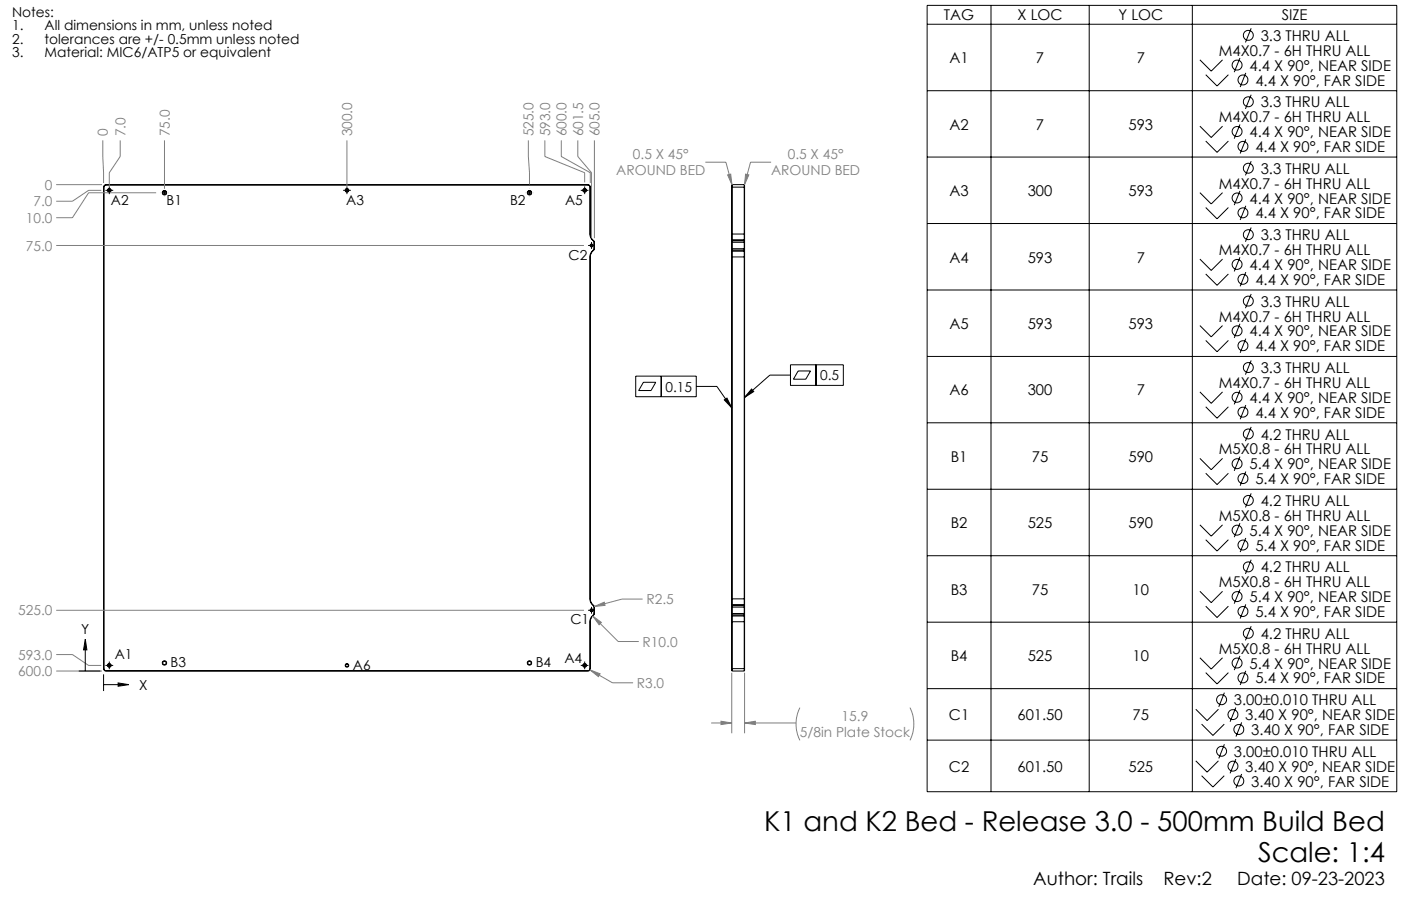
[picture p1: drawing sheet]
<svg xmlns="http://www.w3.org/2000/svg" width="432mm" height="279mm" viewBox="0 0 432 279" stroke-linecap="round" stroke-linejoin="round" font-family="sans-serif">
<g fill="none" stroke="#000" stroke-width=".31">
<path d="M285.8 1.7h144.7v242.5h-144.7zM285.8 7.5h144.7M305.4 1.7v242.5M335.7 1.7v242.5M367.5 1.7v242.5M369.8 18.5l3.5 3.4 3.5-3.4M382.2 17.9l-1.8 4.4M385.6 8.7l-1.7 4.4M285.8 28h144.7M369.8 38.9l3.5 3.5 3.5-3.5M371.6 23l3.5 3.5 3.5-3.5M382.2 38.4l-1.8 4.4"/>
<path d="M384 22.5l-1.8 4.3M385.6 29.2l-1.7 4.4M31.9 57.7h.2M31.9 57.7v148.5M32.1 57.7v148.5M32.5 58.7h2.4M32.7 57.1l-.5 .2-.1 .4M32.7 56.9l-.6 .4-.2 .4M32.7 56.9v.2M32.7 57.1h148.5M32.7 56.9h148.5M33.7 57.5v2.4"/>
<path d="M49.4 59.4h.1M50.1 59.4h1.2M50.7 58.1v.1M50.7 58.8v1.3M52 59.4h.1M105.8 58.7h2.3M106.9 57.5v2.4M161.9 59.4h.1M162.6 59.4h1.2M163.2 58.1v.1M163.2 58.8v1.3M164.5 59.4h.1"/>
<path d="M179 58.7h2.4M180.2 57.5v2.4M181.2 57.1l.4 .2 .2 .4M181.2 56.9l.6 .4 .1 .4M181.2 56.9v.2M181.8 57.7v14.5M181.8 57.7h.1M181.9 57.7v14.5M225.5 57.7h4M225.5 57.7v14.5M225.6 56.9v17M225.6 56.9l-.1 .8"/>
<path d="M225.6 56.9h3.8M229.4 56.9v17M229.4 56.9l.1 .8M229.5 57.7v14.5M285.8 48.4h144.7M369.8 59.4l3.5 3.5 3.5-3.5M371.6 43.5l3.5 3.5 3.5-3.5M382.2 58.9l-1.8 4.4M384 43l-1.8 4.3M385.6 49.7l-1.7 4.4M50.7 60.7h.1M163.2 60.7h.1"/>
<path d="M181.3 75.7h2.1M181.8 72.2l.2 1 .6 .8M181.8 79.2v105.5M181.8 79.2h.1M181.8 72.2h.1M181.9 72.2l.1 .7 .7 1M181.9 79.2v105.5M182.3 74.6v2.2M182.6 77.4l-.6 .8-.2 1M182.6 74l.3 .4M182.6 77.4l.1 .1M182.7 77.5l-.7 1-.1 .7"/>
<path d="M182.7 73.9l-.1 .1M182.7 73.9l.3 .4M182.9 74.4l.2 .3M182.9 77l-.3 .4M182.9 77l.1 .1M183 74.3l.2 .4M183 74.3l-.1 .1M183 77.1l-.3 .4M183.1 76.7l-.2 .3M183.1 74.7v2M183.1 74.7h.1M183.1 76.7h.1"/>
<path d="M183.2 76.7l-.2 .4M183.2 74.7v2M225.5 74.4v.3M225.5 76.7v.3M225.5 72.2v1.8M225.5 77.4v1.8M225.5 79.2h4M225.5 72.2h4M225.5 74.7h4M225.5 76.7h4M225.5 77l.1 .1M225.5 74v.4"/>
<path d="M225.5 74.7v2M225.5 77v.4M225.5 79.2v105.5M225.5 77.4l.1 .1M225.6 74.3v2.8M225.6 77.5v108.9M225.6 77.1h3.8M225.6 74.3h3.8M225.6 73.9v.4M225.6 77.1v.4M225.6 74.3l-.1 .1M225.6 73.9h3.8"/>
<path d="M225.6 77.5h3.8M225.6 73.9l-.1 .1M229.4 74.3v2.8M229.4 77.5v108.9M229.4 74.3l.1 .1M229.4 73.9v.4M229.4 77.1v.4M229.4 73.9l.1 .1M229.5 74.4v.3M229.5 76.7v.3M229.5 72.2v1.8M229.5 77.4v1.8"/>
<path d="M229.5 77l-.1 .1M229.5 74v.4M229.5 74.7v2M229.5 77v.4M229.5 79.2v105.5M229.5 77.4l-.1 .1M285.8 68.9h144.7M369.8 79.9l3.5 3.5 3.5-3.5M371.6 64l3.5 3.5 3.5-3.5M382.2 79.3l-1.8 4.4M384 63.5l-1.8 4.3M385.6 70.2l-1.7 4.3"/>
<path d="M285.8 89.4h144.7M371.6 84.5l3.5 3.5 3.5-3.5M382.2 99.8l-1.8 4.4M384 83.9l-1.8 4.4M385.6 90.7l-1.7 4.3M195.9 116h18.7v6.3h-18.7zM198.3 117.9h3.8l-1.4 2.5h-3.9zM203.8 116v6.3M214.6 119.2h6.3l4.6 6.6M231.6 120l.7 .8-2.8 1.8zM243.6 112.5h16.3v6.4h-16.3zM243.6 115.7h-6.3l-7.8 6.9"/>
<path d="M246 114.4h3.8l-1.4 2.5h-3.9zM251.5 112.5v6.4M285.8 109.9h144.7M369.8 100.4l3.5 3.5 3.5-3.5M371.6 105l3.5 3.5 3.5-3.5M384 104.4l-1.8 4.4M385.6 111.2l-1.7 4.3M223.2 123.3l.8-.5 1.5 3zM285.8 130.4h144.7M369.8 120.9l3.5 3.5 3.5-3.5M371.6 125.4l3.5 3.6 3.5-3.6M382.2 120.3l-1.8 4.4"/>
<path d="M384 124.9l-1.8 4.4M385.6 131.7l-1.7 4.3M285.8 150.9h144.7M369.8 141.4l3.5 3.5 3.5-3.5M371.6 145.9l3.5 3.5 3.5-3.5M382.2 140.8l-1.8 4.4M384 145.4l-1.8 4.4M385.6 152.2l-1.7 4.3M285.8 171.4h144.7M369.8 161.9l3.5 3.4 3.5-3.4M371.6 166.4l3.5 3.5 3.5-3.5M382.2 161.3l-1.8 4.4"/>
<path d="M384 165.9l-1.8 4.4M385.6 172.6l-1.7 4.4M26.3 197.1l.5 3.3h-1zM181.3 188.2h2.1M181.8 184.7l.2 1 .6 .8M181.8 191.7v14.5M181.8 184.7h.1M181.8 191.7h.1M181.9 184.7l.1 .7 .7 1M181.9 191.7v14.5M182.3 187.1v2.2M182.6 189.9l-.6 .8-.2 1"/>
<path d="M182.6 189.9l.1 .1M182.6 186.5l.3 .4M182.7 190l-.7 1-.1 .7M182.7 186.4l-.1 .1M182.7 186.4l.3 .4M182.9 186.9l.2 .3M182.9 189.5l-.3 .4M182.9 189.5l.1 .1M183 186.8l.2 .4M183 189.6l-.3 .4M183 186.8l-.1 .1M183.1 189.2l-.2 .3"/>
<path d="M183.1 187.2v2M183.1 189.2h.1M183.1 187.2h.1M183.2 189.2l-.2 .4M183.2 187.2v2M225.5 189.2v.3M225.5 186.9v.3M225.5 189.9v1.8M225.5 184.7v1.8M225.5 184.7h4M225.5 191.7h4M225.5 189.2h4"/>
<path d="M225.5 187.2h4M225.5 189.5l.1 .1M225.5 186.5v.4M225.5 187.2v2M225.5 189.5v.4M225.5 191.7v14.5M225.5 189.9l.1 .1M225.6 186.8v2.8M225.6 190v16.9M225.6 186.8h3.8M225.6 189.6h3.8M225.6 186.4v.4"/>
<path d="M225.6 189.6v.4M225.6 186.8l-.1 .1M225.6 190h3.8M225.6 186.4h3.8M225.6 186.4l-.1 .1M229.4 186.8v2.8M229.4 190v16.9M229.4 186.4v.4M229.4 189.6v.4M229.4 186.8l.1 .1M229.4 186.4l.1 .1M229.5 189.2v.3"/>
<path d="M229.5 186.9v.3M229.5 184.7v1.8M229.5 189.9v1.8M229.5 189.5l-.1 .1M229.5 186.5v.4M229.5 187.2v2M229.5 189.5v.4M229.5 191.7v14.5M229.5 189.9l-.1 .1M285.8 191.9h144.7M369.8 182.4l3.5 3.4 3.5-3.4M371.6 186.9l3.5 3.5 3.5-3.5"/>
<path d="M382.2 181.8l-1.8 4.4M384 186.4l-1.8 4.3M385.6 193.1l-1.7 4.4M24.3 206.9h6.6M26.3 200.4v6.5M31.9 208v5.1M31.9 211.1h4.5M31.9 206.2l.4 .6 .4 .1M31.9 206.2h.2M32.1 206.2l.1 .5 .5 .1M32.5 205.2h2.4M32.7 206.8v.1"/>
<path d="M32.7 206.8h148.5M32.7 206.9h148.5M33.7 204v2.4M36.4 210.6l3.3 .5-3.3 .5zM179 205.2h2.4M180.2 204v2.4M181.2 206.8v.1M181.8 206.2l-.2 .5-.4 .1M181.8 206.2h.1M181.9 206.2l-.1 .4-.6 .3M225.5 206.2l.1 .7M225.5 206.2h4"/>
<path d="M225.6 206.9h3.8M229.5 206.2l-.1 .7M285.8 212.4h144.7M368.5 218.7l3.5 3.5 3.5-3.5M369.8 202.8l3.5 3.5 3.5-3.5M371.6 207.4l3.5 3.5 3.5-3.5M377.4 213.6l-1.8 4.4M380.9 218.2l-1.8 4.4M382.2 202.3l-1.8 4.4M384 206.9l-1.8 4.3M285.8 228.2h144.7M368.5 234.6l3.5 3.5 3.5-3.5"/>
<path d="M370.3 223.3l3.5 3.5 3.5-3.5M370.3 239.2l3.5 3.5 3.5-3.5M377.4 229.5l-1.8 4.4M380.9 234.1l-1.8 4.4M382.7 222.8l-1.8 4.4M382.7 238.7l-1.8 4.4"/>
<circle cx="384.8" cy="10.9" r="1.54"/>
<circle cx="381.3" cy="20.1" r="1.54"/>
<circle cx="383.1" cy="24.7" r="1.54"/>
<circle cx="384.8" cy="31.4" r="1.53"/>
<circle cx="33.7" cy="58.7" r=".54"/>
<circle cx="33.7" cy="58.7" r=".42"/>
<circle cx="50.7" cy="59.5" r=".66"/>
<circle cx="50.7" cy="59.4" r=".53"/>
<circle cx="106.9" cy="58.7" r=".42"/>
<circle cx="106.9" cy="58.7" r=".55"/>
<circle cx="163.2" cy="59.5" r=".66"/>
<circle cx="163.2" cy="59.4" r=".53"/>
<circle cx="180.2" cy="58.7" r=".42"/>
<circle cx="180.2" cy="58.7" r=".54"/>
<circle cx="381.3" cy="40.6" r="1.53"/>
<circle cx="383.1" cy="45.1" r="1.53"/>
<circle cx="384.8" cy="51.9" r="1.53"/>
<circle cx="182.3" cy="75.7" r=".42"/>
<circle cx="182.3" cy="75.7" r=".38"/>
<circle cx="381.3" cy="61" r="1.53"/>
<circle cx="383.1" cy="65.6" r="1.53"/>
<circle cx="384.8" cy="72.4" r="1.53"/>
<circle cx="381.3" cy="81.5" r="1.53"/>
<circle cx="383.1" cy="86.1" r="1.53"/>
<circle cx="384.8" cy="92.9" r="1.53"/>
<circle cx="381.3" cy="102" r="1.53"/>
<circle cx="383.1" cy="106.6" r="1.53"/>
<circle cx="384.8" cy="113.3" r="1.53"/>
<circle cx="381.3" cy="122.5" r="1.53"/>
<circle cx="383.1" cy="127.1" r="1.53"/>
<circle cx="384.8" cy="133.8" r="1.53"/>
<circle cx="381.3" cy="143" r="1.53"/>
<circle cx="383.1" cy="147.6" r="1.53"/>
<circle cx="384.8" cy="154.3" r="1.53"/>
<circle cx="381.3" cy="163.5" r="1.53"/>
<circle cx="383.1" cy="168.1" r="1.53"/>
<circle cx="384.8" cy="174.8" r="1.53"/>
<circle cx="182.3" cy="188.2" r=".42"/>
<circle cx="182.3" cy="188.2" r=".38"/>
<circle cx="381.3" cy="184" r="1.53"/>
<circle cx="383.1" cy="188.6" r="1.53"/>
<circle cx="384.8" cy="195.3" r="1.54"/>
<circle cx="33.7" cy="205.2" r=".54"/>
<circle cx="33.7" cy="205.2" r=".41"/>
<circle cx="50.7" cy="204.5" r=".67"/>
<circle cx="50.7" cy="204.4" r=".53"/>
<circle cx="106.9" cy="205.2" r=".41"/>
<circle cx="106.9" cy="205.2" r=".55"/>
<circle cx="163.2" cy="204.5" r=".67"/>
<circle cx="163.2" cy="204.4" r=".53"/>
<circle cx="180.2" cy="205.2" r=".41"/>
<circle cx="180.2" cy="205.2" r=".54"/>
<circle cx="376.5" cy="215.8" r="1.53"/>
<circle cx="381.3" cy="204.5" r="1.54"/>
<circle cx="383.1" cy="209.1" r="1.54"/>
<circle cx="376.5" cy="231.7" r="1.53"/>
<circle cx="380" cy="220.4" r="1.53"/>
<circle cx="380" cy="236.3" r="1.53"/>
<circle cx="381.8" cy="224.9" r="1.53"/>
<circle cx="381.8" cy="240.9" r="1.53"/>
</g>
<g fill="none" stroke="#808080" stroke-width=".31">
<path d="M17.3 56.9h14.1M31.2 58.7h-3.9l-5 3.4h-5M31.7 43.3l.2 13.1M37 43.3v5l-3.3 5v4.1M48.1 59.4h-20.8l-5 7.7h-5M50.7 43.3v14.9M106.9 43.3v14.1M162.8 43.3l.4 13.6M167.9 43.3v5l12.3 5v2.9M173 43.3v5l8.9 5v3.1M178.1 43.3v5l4.2 5v20.1M183.2 43.3v30.1"/>
<path d="M217.4 50h6.3l1.9 7M224.3 53.9l.9-.2 .4 3.3zM229.8 53.7l1 .2-1.4 3.1zM237.7 50h-6.4l-1.9 7M17.3 75.7h162.7M17.3 188.2h162.7M182.7 190l2.6 1.9-.7 .8zM182.7 190l7.8 7.8h6.4M183.2 187l3-1.3 .3 1zM198 184.7h-6.3l-8.5 2.3M17.3 201.9h5l5 3.3h3.9M17.3 206.9h14.1"/>
<path d="M181.8 206.6l3.2 1.2-.6 .9zM181.8 206.6l7 4h6.3M225.5 207.5v18.6M229.5 207.5v18.6M246.5 218.2a11.5 11.5 0 0 0 0 10.1M280.5 218.2a11.2 11.2 0 0 1 0 10.1M219.2 223h6.3M222.2 222.4l3.3 .6-3.3 .4zM229.5 223l3.3-.6v1zM229.5 223h15.9"/>
</g>
<path d="M33.7 59.2a.5 .5 0 0 1-.4-.7 .5 .5 0 0 1 .8-.1 .5 .5 0 0 1-.3 .8h-.1M107 59.2a.5 .5 0 0 1-.5-.7 .5 .5 0 0 1 .9-.1 .5 .5 0 0 1-.3 .8h-.1M180.2 59.2a.5 .5 0 0 1-.4-.7 .5 .5 0 0 1 .8-.1 .5 .5 0 0 1-.3 .8h-.1M33.7 205.7a.5 .5 0 0 1-.4-.7 .5 .5 0 0 1 .8-.1 .5 .5 0 0 1-.3 .8h-.1M180.2 205.7a.5 .5 0 0 1-.4-.7 .5 .5 0 0 1 .8-.1 .5 .5 0 0 1-.3 .8h-.1" fill="none" stroke="#000" stroke-width=".31" stroke-dasharray="1.3 .6" stroke-linecap="butt"/>
<path d="M50.7 60.1a.63 .63 0 0 1-.6-.9 .63 .63 0 0 1 1.1-.1 .63 .63 0 0 1-.4 .9l-.1 .1M163.2 60.1a.63 .63 0 0 1-.6-.9 .63 .63 0 0 1 1.1-.1 .63 .63 0 0 1-.4 .9l-.1 .1" fill="none" stroke="#000" stroke-width=".31" stroke-dasharray="1.3 .6" stroke-dashoffset=".6" stroke-linecap="butt"/>
<path d="M223.2 123.3l.8-.5 1.5 3zM231.6 120l.7 .8-2.8 1.8z" fill="#000"/>
<path d="M182.7 190l1.9 2.7 .7-.8zM181.8 206.6l2.6 2.1 .6-.9zM183.2 187l3.3-.3-.3-1zM222.2 222.4l3.3 .6-3.3 .4zM229.5 223l3.3-.6v1zM224.3 53.9l.9-.2 .4 3.3zM229.8 53.7l1 .2-1.4 3.1z" fill="#808080"/>
<path d="M36.4 210.6l3.3 .5-3.3 .5zM26.3 197.1l.5 3.3h-1z" fill="#000"/>
<g font-size="8.5">
<text x="235.6" y="256.3">K1 and K2 Bed - Release 3.0 - 500mm Build Bed</text>
<text x="387.8" y="265.8">Scale: 1:4</text>
</g>
<g font-size="5.6">
<text x="318.5" y="273">Author: Trails</text>
<text x="358.6" y="273">Rev:2</text>
<text x="381.3" y="273">Date: 09-23-2023</text>
</g>
<g font-size="4.6">
<text x="290.9" y="6.3">TAG</text>
<text x="313.6" y="6.3">X LOC</text>
<text x="344.7" y="6.3">Y LOC</text>
<text x="395" y="6.3">SIZE</text>
<text x="375.7" y="17.2">M4X0.7 - 6H THRU ALL</text>
<text x="388.6" y="12.6">3.3 THRU ALL</text>
<text x="292.6" y="19.5">A1</text>
<text x="319.3" y="19.5">7</text>
<text x="350.3" y="19.5">7</text>
<text x="385.1" y="21.8">4.4 X 90°, NEAR SIDE</text>
<text x="386.9" y="26.4">4.4 X 90°, FAR SIDE</text>
<text x="388.6" y="33.1">3.3 THRU ALL</text>
<text x="292.6" y="40">A2</text>
<text x="319.3" y="40">7</text>
<text x="347.8" y="40">593</text>
<text x="375.7" y="37.7">M4X0.7 - 6H THRU ALL</text>
<text x="385.1" y="42.3">4.4 X 90°, NEAR SIDE</text>
<text x="386.9" y="46.9">4.4 X 90°, FAR SIDE</text>
<text x="388.6" y="53.6">3.3 THRU ALL</text>
<text x="375.7" y="58.2">M4X0.7 - 6H THRU ALL</text>
<text x="292.6" y="60.5">A3</text>
<text x="316.8" y="60.5">300</text>
<text x="347.8" y="60.5">593</text>
<text x="385.1" y="62.8">4.4 X 90°, NEAR SIDE</text>
<text x="386.9" y="67.4">4.4 X 90°, FAR SIDE</text>
<text x="388.6" y="74.1">3.3 THRU ALL</text>
<text x="292.6" y="81">A4</text>
<text x="316.8" y="81">593</text>
<text x="350.3" y="81">7</text>
<text x="375.7" y="78.7">M4X0.7 - 6H THRU ALL</text>
<text x="385.1" y="83.3">4.4 X 90°, NEAR SIDE</text>
<text x="386.9" y="87.8">4.4 X 90°, FAR SIDE</text>
<text x="388.6" y="94.6">3.3 THRU ALL</text>
<text x="292.6" y="101.5">A5</text>
<text x="316.8" y="101.5">593</text>
<text x="347.8" y="101.5">593</text>
<text x="375.7" y="99.2">M4X0.7 - 6H THRU ALL</text>
<text x="385.1" y="103.7">4.4 X 90°, NEAR SIDE</text>
<text x="386.9" y="108.3">4.4 X 90°, FAR SIDE</text>
<text x="375.7" y="119.6">M4X0.7 - 6H THRU ALL</text>
<text x="388.6" y="115.1">3.3 THRU ALL</text>
<text x="292.6" y="121.9">A6</text>
<text x="316.8" y="121.9">300</text>
<text x="350.3" y="121.9">7</text>
<text x="385.1" y="124.2">4.4 X 90°, NEAR SIDE</text>
<text x="386.9" y="128.8">4.4 X 90°, FAR SIDE</text>
<text x="388.6" y="135.6">4.2 THRU ALL</text>
<text x="293" y="142.4">B1</text>
<text x="318" y="142.4">75</text>
<text x="347.8" y="142.4">590</text>
<text x="375.7" y="140.1">M5X0.8 - 6H THRU ALL</text>
<text x="385.1" y="144.7">5.4 X 90°, NEAR SIDE</text>
<text x="386.9" y="149.3">5.4 X 90°, FAR SIDE</text>
<text x="375.7" y="160.6">M5X0.8 - 6H THRU ALL</text>
<text x="388.6" y="156">4.2 THRU ALL</text>
<text x="293" y="162.9">B2</text>
<text x="316.8" y="162.9">525</text>
<text x="347.8" y="162.9">590</text>
<text x="385.1" y="165.2">5.4 X 90°, NEAR SIDE</text>
<text x="386.9" y="169.8">5.4 X 90°, FAR SIDE</text>
<text x="388.6" y="176.5">4.2 THRU ALL</text>
<text x="293" y="183.4">B3</text>
<text x="318" y="183.4">75</text>
<text x="349.1" y="183.4">10</text>
<text x="375.7" y="181.1">M5X0.8 - 6H THRU ALL</text>
<text x="385.1" y="185.7">5.4 X 90°, NEAR SIDE</text>
<text x="386.9" y="190.3">5.4 X 90°, FAR SIDE</text>
<text x="388.6" y="197">4.2 THRU ALL</text>
<text x="293" y="203.9">B4</text>
<text x="316.8" y="203.9">525</text>
<text x="349.1" y="203.9">10</text>
<text x="375.7" y="201.6">M5X0.8 - 6H THRU ALL</text>
<text x="385.1" y="206.2">5.4 X 90°, NEAR SIDE</text>
<text x="386.9" y="210.8">5.4 X 90°, FAR SIDE</text>
<text x="380.3" y="217.5">3.00±0.010 THRU ALL</text>
<text x="292.5" y="222.1">C1</text>
<text x="313.6" y="222.1">601.50</text>
<text x="349.1" y="222.1">75</text>
<text x="383.8" y="222.1">3.40 X 90°, NEAR SIDE</text>
<text x="385.6" y="226.7">3.40 X 90°, FAR SIDE</text>
<text x="380.3" y="233.4">3.00±0.010 THRU ALL</text>
<text x="292.5" y="238">C2</text>
<text x="313.6" y="238">601.50</text>
<text x="347.8" y="238">525</text>
<text x="383.8" y="238">3.40 X 90°, NEAR SIDE</text>
<text x="385.6" y="242.6">3.40 X 90°, FAR SIDE</text>
</g>
<g font-size="4.2">
<text x="3.7" y="5.1">Notes:</text>
<text x="3.7" y="9.3">1.</text>
<text x="13.7" y="9.3">All dimensions in mm, unless noted</text>
<text x="3.7" y="13.5">2.</text>
<text x="3.7" y="17.7">3.</text>
<text x="13.7" y="13.5">tolerances are +/- 0.5mm unless noted</text>
<text x="13.7" y="17.7">Material: MIC6/ATP5 or equivalent</text>
<text x="34.2" y="63.3">A2</text>
<text x="51.4" y="63.3">B1</text>
<text x="106.7" y="63.3">A3</text>
<text x="157.2" y="63.3">B2</text>
<text x="174.2" y="63.3">A5</text>
<text x="175.2" y="80.2">C2</text>
<text x="252.8" y="117.3">0.5</text>
<text x="205.1" y="120.7">0.15</text>
<text x="25" y="195.6">Y</text>
<text x="175.8" y="192.6">C1</text>
<text x="35.4" y="203.1">A1</text>
<text x="52.6" y="205.8">B3</text>
<text x="108.8" y="206.6">A6</text>
<text x="165.1" y="205.8">B4</text>
<text x="173.9" y="204.4">A4</text>
<text x="42.9" y="212.7">X</text>
</g>
<g font-size="4.2" fill="#808080">
<text x="33.3" y="42.1" transform="rotate(-90 33.3 42.1)">0</text>
<text x="38.6" y="42.1" transform="rotate(-90 38.6 42.1)">7.0</text>
<text x="52.3" y="42.1" transform="rotate(-90 52.3 42.1)">75.0</text>
<text x="108.6" y="42.1" transform="rotate(-90 108.6 42.1)">300.0</text>
<text x="164.4" y="42.1" transform="rotate(-90 164.4 42.1)">525.0</text>
<text x="169.5" y="42.1" transform="rotate(-90 169.5 42.1)">593.0</text>
<text x="174.6" y="42.1" transform="rotate(-90 174.6 42.1)">600.0</text>
<text x="179.7" y="42.1" transform="rotate(-90 179.7 42.1)">601.5</text>
<text x="184.8" y="42.1" transform="rotate(-90 184.8 42.1)">605.0</text>
<text x="195.1" y="49.1">0.5 X 45°</text>
<text x="242.8" y="49.1">0.5 X 45°</text>
<text x="13.8" y="58.5">0</text>
<text x="189.9" y="54.1">AROUND BED</text>
<text x="237.7" y="54.1">AROUND BED</text>
<text x="10.3" y="63.6">7.0</text>
<text x="7.9" y="68.7">10.0</text>
<text x="7.9" y="77.3">75.0</text>
<text x="5.6" y="189.8">525.0</text>
<text x="199.2" y="186.3">R2.5</text>
<text x="5.6" y="203.4">593.0</text>
<text x="198.1" y="199.4">R10.0</text>
<text x="5.6" y="208.5">600.0</text>
<text x="196.3" y="212.2">R3.0</text>
<text x="246.6" y="227.4">5/8in Plate Stock</text>
<text x="259.4" y="222.3">15.9</text>
</g>
</svg>
